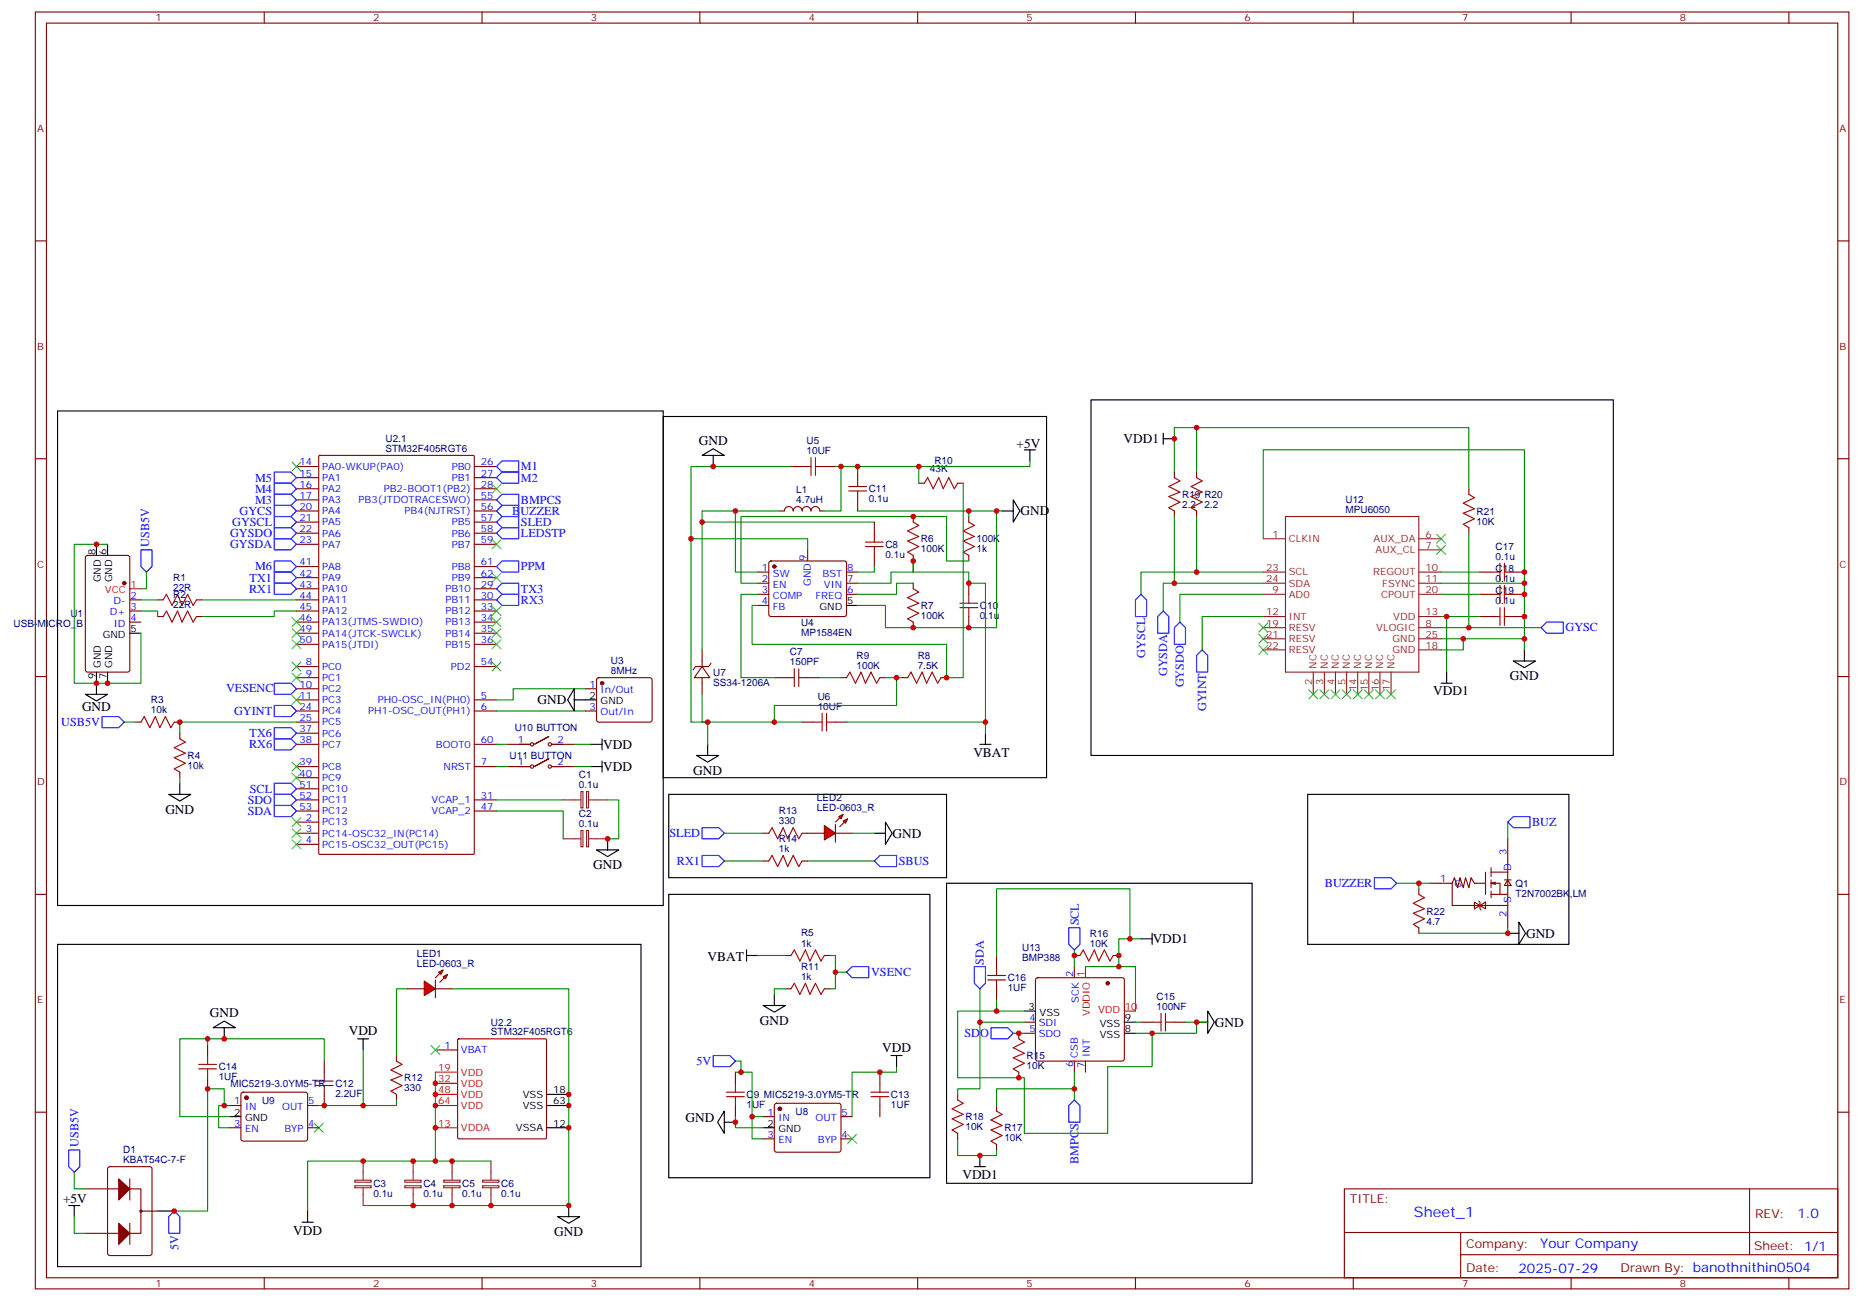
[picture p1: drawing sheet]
<svg xmlns="http://www.w3.org/2000/svg" width="590mm" height="413mm" viewBox="0 0 590 413" stroke-linecap="round" stroke-linejoin="round" font-family="sans-serif">
<g fill="none" stroke="#870000" stroke-width=".35">
<path d="M11.2 3.8h575.8v405.4h-575.8zM14.7 7.3h568.7v398.3h-568.7zM83.9 3.8v3.5M153 3.8v3.5M222.2 3.8v3.5M291.3 3.8v3.5M360.5 3.8v3.5M429.6 3.8v3.5M498.8 3.8v3.5M567.9 3.8v3.5M11.2 76.5h3.5M583.4 76.5h3.6"/>
<path d="M11.2 145.6h3.5M94.1 148.1h7.1M94.1 151.6h7.1M94.1 155.2h7.1M94.1 158.7h7.1M101.2 144.7l.3-.1h48.7l.3 .1 .1 126.2-.2 .3h-48.9l-.3-.2zM150.6 148.1h7M150.6 151.6h7M150.6 155.2h7M150.6 158.7h7M251.1 148.1h3.5M261.7 148.1h3.5"/>
<path d="M272.3 148.1v3.5M272.3 158.7v3.5M291.7 153.4h1.7M304 153.4h1.8M583.4 145.6h3.6M27.3 176.5l.5-.2h12.7l.6 .4 .1 36-.5 .6-12.9 .1-.7-.5v-35.9zM94.1 162.2h7.1M94.1 165.7h7.1M94.1 169.3h7.1M94.1 172.8h7.1M94.1 179.8h7.1M150.6 162.2h7"/>
<path d="M150.6 165.7h7M150.6 169.3h7M150.6 172.8h7M150.6 179.8h7M244.3 178.3l.5-.2h23.2l.5 .2 .2 .5v16.5l-.7 .4h-23.5l-.4-.7v-16.2zM247.6 162.2h1.4a1.41 1.41 0 0 1 1.4-1.4 1.41 1.41 0 0 1 1.4 1.4 1.41 1.41 0 0 1 1.4-1.4 1.41 1.41 0 0 1 1.4 1.4 1.41 1.41 0 0 1 1.4-1.4 1.41 1.41 0 0 1 1.5 1.4 1.41 1.41 0 0 1 1.4-1.4 1.41 1.41 0 0 1 1.4 1.4h1.4M256.4 174.6v3.5M277.6 165.7v3.6M277.6 176.3v3.5M289.9 164v1.7M289.9 176.3v1.8M307.6 164v1.7"/>
<path d="M307.6 176.3v1.8M41.2 190.4h3.5M41.2 194h3.5M41.2 197.5h3.5M50 190.4h1.8M50 195.7h1.8M62.4 190.4h1.7M62.4 195.7h1.7M94.1 190.4h7.1M94.1 194h7.1M94.1 197.5h7.1M94.1 186.9h7.1"/>
<path d="M94.1 183.4h7.1M150.6 190.4h7M150.6 194h7M150.6 197.5h7M150.6 186.9h7M150.6 183.4h7M240.5 181.6h3.6M240.5 185.1h3.6M240.5 188.7h3.6M240.5 192.2h3.6M268.7 181.6h3.6M268.7 185.1h3.6"/>
<path d="M268.7 188.7h3.6M289.9 185.1v1.8M289.9 197.5v1.7M307.6 185.1v3.6M307.6 195.7v3.5M11.2 214.8h3.5M94.1 201h7.1M94.1 204.5h7.1M94.1 211.6h7.1M94.1 215.1h7.1M94.1 218.7h7.1M150.6 201h7"/>
<path d="M150.6 204.5h7M150.6 211.6h7M185.8 218.7h3.6M189.6 215.3l.5-.2h16.2l.5 .2 .2 .5v12.7l-.2 .5-.5 .2h-16.2l-.5-.2-.2-.5v-12.7zM222.9 211.6l2.5 3.5h-5zM222.9 206.3v5.3M222.9 215.1v5.3M225.7 210.5l-.7 1.1h-4.2l-.7 1.1M245.8 215.1h3.5M256.4 215.1h3.5M267 215.1h1.7M279.3 215.1h1.8"/>
<path d="M286.4 215.1h1.7M298.7 215.1h1.8M583.4 214.8h3.6M43 229.2h1.7M55.3 229.2h1.8M57.1 232.8v1.7M94.1 222.2h7.1M94.1 225.7h7.1M94.1 229.2h7.1M94.1 232.8h7.1M94.1 236.3h7.1M150.6 222.2h7"/>
<path d="M150.6 225.7h7M150.6 236.3h7M161.1 236.3h7.1M174.2 233.8l-4.6 2.5 4.6-2.5M175.3 236.3h7M185.8 225.7h3.6M254.6 229.2h3.6M265.2 229.2h3.5M57.1 245.1v1.8M94.1 243.3h7.1M94.1 246.9h7.1M94.1 250.4h7.1"/>
<path d="M94.1 253.9h7.1M94.1 257.5h7.1M150.6 243.3h7M150.6 253.9h7M150.6 257.5h7M161.1 243.3h7.1M174.2 240.9l-4.6 2.4 4.6-2.4M175.3 243.3h7M94.1 261h7.1M94.1 264.5h7.1M94.1 268h7.1M11.2 283.9h3.5"/>
<path d="M583.4 283.9h3.6M249.3 303.3h1.8M249.3 313.9h1.8M261.7 303.3h1.8M261.7 313.9h1.8M65.9 331.5v3.6M102.9 336.8v3.6M125.9 335.1v1.7M138.2 333.3h7.1M145.3 330l.3-.2h27.5l.3 .2 .1 31.2-.2 .3h-27.7l-.3-.2zM11.2 353.1h3.5M65.9 342.1v3.6"/>
<path d="M73 350.9h3.5M73 358h3.5M76.7 346.9l.5-.2h19.7l.5 .2 .2 .5v14.4l-.7 .4h-20l-.4-.7v-14.1zM97.6 350.9h3.6M97.6 358h3.6M102.9 347.4v3.5M125.9 347.4v1.8M233.5 340.4v3.5M233.5 350.9v3.6M242.3 354.5h3.5M246 350.4l.5-.2h19.8l.5 .2 .2 .5-.1 14.4-.6 .5-20.1-.1-.4-.6v-14.2zM267 354.5h3.5"/>
<path d="M279.3 340.4v3.5M279.3 350.9v3.6M583.4 353.1h3.6M27.1 377.4h10.6M34.4 370.6l.5-.3h12.7l.6 .5 .1 27.1-.5 .6-12.9 .1-.7-.5-.1-27zM41.2 377.4h3.5v14.1h-3.5M41.2 374.2v6.7M242.3 361.5h3.5M267 361.5h3.5M426.8 377.4h156.6v28.2h-156.6zM555.4 377.4v20.9M27.1 391.5h10.6"/>
<path d="M41.2 388.3v6.7M44.7 384.5h10.6M426.8 391.2h156.5M463.7 398.3h119.6M463.7 391.2v14.2M83.9 405.6v3.6M153 405.6v3.6M222.2 405.6v3.6M291.3 405.6v3.6M360.5 405.6v3.6M429.6 405.6v3.6M498.8 405.6v3.6"/>
<path d="M567.9 405.6v3.6"/>
<circle cx="168.9" cy="236.3" r=".53"/>
<circle cx="174.6" cy="236.3" r=".53"/>
<circle cx="168.9" cy="243.3" r=".53"/>
<circle cx="174.6" cy="243.3" r=".53"/>
<circle cx="44.7" cy="384.5" r=".35"/>
</g>
<g fill="#870000" stroke="#870000" stroke-width=".35">
<path d="M37.7 388.3l3.5 3.2-3.5 3.5z"/>
<path d="M37.7 374.2l3.5 3.2-3.5 3.5z"/>
<circle cx="39.4" cy="185.1" r=".53"/>
<circle cx="191.1" cy="216.9" r=".53"/>
<circle cx="245.8" cy="179.8" r=".53"/>
<circle cx="247.6" cy="352" r=".53"/>
<circle cx="78.2" cy="348.5" r=".53"/>
</g>
<path d="M41.2 186.9h3.5M138.2 358h7.1M138.2 340.4h7.1M138.2 343.9h7.1M138.2 347.4h7.1M138.2 350.9h7.1" fill="none" stroke="#f00" stroke-width=".35"/>
<g fill="none" stroke="#000" stroke-width=".35">
<path d="M18.3 130.5h192.2v156.9h-192.2zM210.5 132.2h121.7v114.7h-121.7zM222.9 144.6l3.5-2.1 3.5 2.1zM226.4 144.6v3.5M321.7 158.7l2.1 3.5-2.1 3.5zM325.2 142.8h3.5M327 142.8v3.5M30.6 172.8v3.5M34.1 172.8v3.5M318.1 162.2h3.6M268.7 192.2h3.6M30.6 213.4v7"/>
<path d="M34.1 213.4v3.5M41.2 201h3.5M182.3 218.7v7l-2.1-3.5zM27.1 220.4h7l-3.5 2.1zM182.3 222.2h7.1M187.6 236.3h3.5M191.1 234.5v3.6M221.1 239.8h7.1l-3.6 2.1zM224.6 236.3v3.5M311.1 236.3h3.5M312.8 232.8v3.5M53.6 252.2h7l-3.5 2.1z"/>
<path d="M57.1 248.6v3.6M187.6 243.3h3.5M191.1 241.6v3.5M189.4 269.8h7l-3.5 2.1zM192.9 266.3v3.5M18.3 299.8h185.2v102.3h-185.2zM212.3 283.9h82.9v90h-82.9zM237 303.3h3.5M237 301.6v3.5M242.3 319.2h7l-3.5 2.1zM245.8 315.7v3.5M67.7 326.2l3.5-2.1 3.5 2.1z"/>
<path d="M71.2 326.2v3.6M113.5 329.8h3.6M115.3 329.8v3.5M282.9 335.1h3.5M284.6 335.1v3.5M73 354.5h3.5M173.5 358h7.1M173.5 347.4h7.1M173.5 350.9h7.1M229.9 352.7v7.1l-2.1-3.6zM229.9 356.2h3.6M242.3 358h3.5"/>
<path d="M21.8 382.7h3.5M23.6 382.7v3.5M95.9 388h3.5M97.6 384.5v3.5M177 386.2h7.1l-3.5 2.1zM180.6 382.7v3.5"/>
</g>
<g fill="none" stroke="#008700" stroke-width=".35">
<path d="M251.1 148.1h-31.7v81.1h5.2h-1.7v-8.8M265.2 148.1h1.8v14.1h-5.3M291.7 148.1v5.3M305.8 153.4v61.7h-5.3v-10.6h-61.7v-12.3h1.7M327 146.3v1.8h-60M34.1 172.8h-10.5v44.1h21.1v-15.9M219.4 171h37v3.6M222.9 165.7h54.7M233.5 162.2h-10.6v44.1M247.6 162.2h-14.1v19.4h7M272.3 162.2h35.3M277.6 179.8v1.8h-5.3"/>
<path d="M307.6 178.1h-7.1v-14.1h-65.3v21.1h5.3M316.4 162.2v37h-35.3v-7h-8.8M318.1 162.2h-10.5v1.8M44.7 194h5.3v1.7M44.7 190.4h5.3M46.5 181.6v5.3h-1.8M64.1 190.4h30M94.1 194h-7v1.7h-23M240.5 188.7h-5.3v26.4h10.6M272.3 185.1h10.6v-3.5h7v-3.5v3.5h17.7v3.5h5.2v44.1M289.9 185.1h-5.3v3.6h-12.3M185.8 218.7h-22.9v3.5h-5.3"/>
<path d="M259.9 215.1h7.1M281.1 215.1h5.3M284.6 215.1v8.8h-38.8v5.3M39.4 229.2h3.6M94.1 229.2h-37v3.6M157.6 225.7h28.2M157.6 236.3h3.5M182.3 236.3h5.3M254.6 229.2h-30v7.1M268.7 229.2h44.1v3.6M57.1 246.9v1.7M157.6 257.5h21.2v8.8"/>
<path d="M157.6 253.9h21.2M157.6 243.3h3.5M182.3 243.3h5.3M192.9 253.9h3.5v12.4h-3.5M129.4 313.9h-3.5v21.2M143.5 313.9h37.1v68.8h-65.3M240.5 303.3h8.8M249.3 313.9h-3.5v1.8M263.5 303.3h1.7v10.6h-1.7M265.2 308.6h3.5M65.9 329.8v1.7M102.9 336.8v-7h-45.8v24.7h15.9"/>
<path d="M115.3 333.3v17.6h-14.1M233.5 336.8h1.7v3.6M284.6 338.6v1.8h-14.1v14.1M71.2 350.9v-5.2h-5.3v38.8h-15.9M73 350.9h-3.6v7.1h3.6M125.9 349.2v1.7h-10.6M138.2 340.4v28.2M233.5 354.5v3.5h8.8M233.5 340.4h5.3v14.1M242.3 354.5h-3.5v7h3.5M23.6 372.1v5.3h3.5M155.9 368.6h-58.3v15.9"/>
<path d="M23.6 386.2v5.3h3.5"/>
</g>
<g fill="none" stroke="#a10000" stroke-width=".35">
<path d="M254.6 148.1h2.9M257.5 145.3v5.6M258.9 148.1h2.8M258.9 145.3v5.6M269.5 155.9h5.6M269.5 154.4h5.6M272.3 151.6v2.8M272.3 155.9v2.8M293.4 153.4l1.1-1.8 1.8 3.6 1.7-3.6 1.4 3.6 1.8-3.6 1.8 3.6 1-1.8M274.7 173.5h5.7M274.7 172.1h5.7M277.6 169.3v2.8"/>
<path d="M277.6 173.5v2.8M289.9 165.7l1.8 1.1-3.6 1.8 3.6 1.7-3.6 1.4 3.6 1.8-3.6 1.8 1.8 1M307.6 165.7l1.7 1.1-3.5 1.8 3.5 1.7-3.5 1.4 3.5 1.8-3.5 1.8 1.8 1M51.8 190.4l1-1.7 1.8 3.5 1.8-3.5 1.4 3.5 1.7-3.5 1.8 3.5 1.1-1.8M51.8 195.7l1-1.7 1.8 3.5 1.8-3.5 1.4 3.5 1.7-3.5 1.8 3.5 1.1-1.8M289.9 186.9l1.8 1.1-3.6 1.7 3.6 1.8-3.6 1.4 3.6 1.8-3.6 1.7 1.8 1.1M304.7 192.9h5.7M304.7 191.5h5.7M307.6 188.7v2.8M307.6 192.9v2.8M249.3 215.1h2.9M252.2 212.3v5.6"/>
<path d="M253.6 215.1h2.8M253.6 212.3v5.6M268.7 215.1l1.1-1.7 1.8 3.5 1.7-3.5 1.4 3.5 1.8-3.5 1.8 3.5 1-1.8M288.1 215.1l1.1-1.7 1.8 3.5 1.7-3.5 1.4 3.5 1.8-3.5 1.8 3.5 1-1.8M44.7 229.2l1.1-1.7 1.8 3.5 1.7-3.5 1.4 3.5 1.8-3.5 1.8 3.5 1-1.8M57.1 234.5l1.7 1.1-3.5 1.7 3.5 1.8-3.5 1.4 3.5 1.8-3.5 1.8 1.8 1M258.2 229.2h2.8M261 226.4v5.7M262.4 229.2h2.8M262.4 226.4v5.7M251.1 303.3l1.1-1.7 1.7 3.5 1.8-3.5 1.4 3.5 1.8-3.5 1.7 3.5 1.1-1.8M251.1 313.9l1.1-1.8 1.7 3.6 1.8-3.6 1.4 3.6 1.8-3.6 1.7 3.6 1.1-1.8"/>
<path d="M63.1 339.3h5.6M63.1 337.9h5.6M65.9 335.1v2.8M65.9 339.3v2.8M125.9 336.8l1.7 1.1-3.5 1.8 3.5 1.7-3.5 1.4 3.5 1.8-3.5 1.8 1.8 1M100.1 344.6h5.7M100.1 343.2h5.7M102.9 340.4v2.8M102.9 344.6v2.8M230.6 348.1h5.7M230.6 346.7h5.7M233.5 343.9v2.8"/>
<path d="M233.5 348.1v2.8M276.5 348.1h5.7M276.5 346.7h5.7M279.3 343.9v2.8M279.3 348.1v2.8"/>
</g>
<path d="M44.7 174.6h3.6v5.2l-1.8 1.8-1.8-1.8zM87.1 216.9h5.3l1.7 1.8-1.7 1.7h-5.3zM32.4 227.5h5.3l1.7 1.7-1.7 1.8h-5.3zM87.1 223.9h5.3l1.7 1.8-1.7 1.8h-5.3zM87.1 231h5.3l1.7 1.8-1.7 1.7h-5.3zM87.1 234.5h5.3l1.7 1.8-1.7 1.8h-5.3zM268.7 308.6l1.8-1.8h5.3v3.6h-5.3zM226.4 335.1h5.3l1.8 1.7-1.8 1.8h-5.3zM21.8 365.1h3.5v5.2l-1.7 1.8-1.8-1.8zM55.3 384.5l1.8 1.7v5.3h-3.5v-5.3z" fill="none" stroke="#00f" stroke-width=".35"/>
<g fill="none" stroke="#8c2424" stroke-width=".35">
<path d="M178.8 253.9h5.6M184.4 251.3h.7v5.2h-.7zM186.2 251.3h.6v5.2h-.6zM186.9 253.9h6M178.8 266.3h5.6M184.4 263.6h.7v5.2h-.7zM186.2 263.6h.6v5.2h-.6zM186.9 266.3h6M112.6 374.7h5.2v.6h-5.2zM112.6 376.4h5.2v.6h-5.2zM115.3 368.6v6M115.3 377v5.7"/>
<path d="M128.5 374.7h5.2v.6h-5.2zM128.5 376.4h5.2v.6h-5.2zM131.2 368.6v6M131.2 377v5.7M140.9 374.7h5.1v.6h-5.1zM140.9 376.4h5.1v.6h-5.1zM143.5 368.6v6M143.5 377v5.7M153.2 374.7h5.2v.6h-5.2zM153.2 376.4h5.2v.6h-5.2zM155.9 368.6v6M155.9 377v5.7"/>
</g>
<path d="M136.8 331.9l2.8 2.8M139.6 331.9l-2.8 2.8M99.8 356.6l2.8 2.8M102.6 356.6l-2.8 2.8M269.1 360.1l2.8 2.8M271.9 360.1l-2.8 2.8" fill="none" stroke="#3c3" stroke-width=".35"/>
<g fill="#f00" stroke="#870000" stroke-width=".35">
<path d="M134.7 311.4l3.5 2.5-3.5 2.1z"/>
<path d="M138.2 311.1v5.6z"/>
</g>
<g fill="#870000" stroke="#870000" stroke-width=".35">
<path d="M138.2 310.4l1.4-1.4z"/>
<path d="M139.6 311.8l1.4-1.4z"/>
</g>
<g fill="#f00" stroke="#870000" stroke-width=".35">
<path d="M139.3 308.6l1.4-.7-.7 1.4z"/>
<path d="M140.7 310l1.4-.7-.7 1.4z"/>
</g>
<path d="M129.4 313.9h5.3M138.2 313.9h5.3" fill="none" stroke="#870000" stroke-width=".35"/>
<g fill="#f00" stroke="#870000" stroke-width=".35">
<path d="M261.7 262l3.5 2.5-3.5 2.1z"/>
<path d="M265.2 261.7v5.6z"/>
</g>
<g fill="#870000" stroke="#870000" stroke-width=".35">
<path d="M265.2 261l1.4-1.4z"/>
<path d="M266.6 262.4l1.4-1.4z"/>
</g>
<g fill="#f00" stroke="#870000" stroke-width=".35">
<path d="M266.3 259.2l1.4-.7-.7 1.4z"/>
<path d="M267.7 260.6l1.4-.7-.7 1.4z"/>
</g>
<g fill="none" stroke="#870000" stroke-width=".35">
<path d="M372.8 149.9v1.7M379.9 149.9v1.7M466.3 155.2v1.7M372.8 162.2v1.8M379.9 162.2v1.8M466.3 167.5v1.8M469.8 181.6h3.6M469.8 188.7h3.6M469.8 195.7h3.6M480.4 181.6h3.5M480.4 188.7h3.5M480.4 195.7h3.5"/>
<path d="M242.3 264.5h1.8M242.3 273.3h1.8M254.6 264.5h7.1M254.6 273.3h1.8M265.2 264.5h5.3M471.6 276.9v7M473.4 275.4v2.9M473.4 279.3v2.5M473.4 276.9h5.2M477.6 279.3h2.1M478.6 279.3l1.1 1.8h-2.1zM478.6 266.3v28.2"/>
<path d="M450.4 282.2v1.7M450.4 294.5v1.8M454 280.4h7M461 280.4l.7-1.8 1.1 3.2 .7-3.2 1 3.2 .7-3.2 1.1 3.2 .7-3.2 1.1 1.8h3.5M461 280.4v7h17.6M468.1 286.4l1.7 1-1.7 1.1zM469.5 286l.3 .4v2.1l.4 .4M469.8 287.4l1.8-1v2.1zM473.4 282.9v2.1M473.4 283.9h5.2M474.8 280.7l-1.4-.3h2.8v3.5M474.8 280l-1.4 .4"/>
<path d="M316.4 303.3v3.5M316.4 313.9v3.5M329 310.6l.4-.2h26.8l.5 .2 .2 .5v25l-.2 .5-.5 .2h-26.8l-.5-.2-.2-.5v-25zM341.1 306.8v3.6M341.1 303.3h1.7M353.4 303.3h1.8M323.4 328v1.8M325.2 324.5h3.5M325.2 328h3.5M341.1 336.8v3.6M344.6 336.8v3.6M362.2 324.5h3.6"/>
<path d="M372.8 324.5h3.5M304 347.4v1.8M304 359.8v1.7M316.4 350.9v1.8M323.4 340.4v1.7M316.4 363.3v1.8"/>
</g>
<g fill="none" stroke="#a10000" stroke-width=".35">
<path d="M372.8 151.6l1.8 1.1-3.5 1.7 3.5 1.8-3.5 1.4 3.5 1.8-3.5 1.7 1.7 1.1M379.9 151.6l1.7 1.1-3.5 1.7 3.5 1.8-3.5 1.4 3.5 1.8-3.5 1.7 1.8 1.1M466.3 156.9l1.8 1.1-3.6 1.7 3.6 1.8-3.6 1.4 3.6 1.8-3.6 1.7 1.8 1.1M476.2 178.8v5.6M477.6 178.8v5.6M473.4 181.6h2.8M473.4 188.7h2.8M473.4 195.7h2.8M476.2 185.8v5.7M476.2 192.9v5.6M477.6 181.6h2.8M477.6 185.8v5.7"/>
<path d="M477.6 192.9v5.6M477.6 188.7h2.8M477.6 195.7h2.8M244.1 264.5l1-1.8 1.8 3.6 1.7-3.6 1.4 3.6 1.8-3.6 1.8 3.6 1-1.8M244.1 273.3l1-1.7 1.8 3.5 1.7-3.5 1.4 3.5 1.8-3.5 1.8 3.5 1-1.8M450.4 283.9l1.8 1.1-3.5 1.7 3.5 1.8-3.5 1.4 3.5 1.8-3.5 1.7 1.7 1.1M313.5 311.1h5.7M313.5 309.7h5.7M316.4 306.8v2.9M316.4 311.1v2.8M342.8 303.3l1.1-1.7 1.8 3.5 1.7-3.5 1.4 3.5 1.8-3.5 1.8 3.5 1-1.8M323.4 329.8l1.8 1-3.5 1.8 3.5 1.8-3.5 1.4 3.5 1.7-3.5 1.8 1.7 1.1"/>
<path d="M365.8 324.5h2.8M368.6 321.7v5.6M370 324.5h2.8M370 321.7v5.6M304 349.2l1.8 1-3.5 1.8 3.5 1.8-3.5 1.4 3.5 1.7-3.5 1.8 1.7 1.1M316.4 352.7l1.7 1.1-3.5 1.7 3.5 1.8-3.5 1.4 3.5 1.8-3.5 1.7 1.8 1.1"/>
</g>
<g fill="none" stroke="#000" stroke-width=".35">
<path d="M346.4 126.9h165.8v112.9h-165.8zM369.3 139.3h3.5M369.3 137.5v3.5M457.5 216.9h3.5M459.2 213.4v3.5M480.4 209.8h7.1l-3.6 2.1zM483.9 206.3v3.5M212.3 252.2h88.2v26.4h-88.2zM415.1 252.2h83v47.6h-83zM277.6 264.5h3.5M281.1 261l2.1 3.5-2.1 3.5zM300.5 280.4h97v95.2h-97z"/>
<path d="M362.2 298h3.6M365.8 296.3v3.5M478.6 296.3h3.6M482.2 292.7l2.1 3.6-2.1 3.5zM325.2 321h3.5M356.9 328h3.6M356.9 324.5h3.6M379.9 324.5h3.5M383.4 321l2.1 3.5-2.1 3.5zM309.3 370.3h3.5M311.1 366.8v3.5"/>
</g>
<g fill="none" stroke="#00f" stroke-width=".35">
<path d="M87.1 149.9h5.3l1.7 1.7-1.7 1.8h-5.3zM87.1 153.4h5.3l1.7 1.8-1.7 1.7h-5.3zM87.1 156.9h5.3l1.7 1.8-1.7 1.7h-5.3zM157.6 148.1l1.8-1.8h5.3v3.6h-5.3zM157.6 151.6l1.8-1.7h5.3v3.5h-5.3zM157.6 158.7l1.8-1.8h5.3v3.5h-5.3zM87.1 160.4h5.3l1.7 1.8-1.7 1.8h-5.3zM87.1 164h5.3l1.7 1.7-1.7 1.8h-5.3zM87.1 167.5h5.3l1.7 1.8-1.7 1.7h-5.3zM87.1 171h5.3l1.7 1.8-1.7 1.8h-5.3zM87.1 178.1h5.3l1.7 1.7-1.7 1.8h-5.3zM157.6 162.2l1.8-1.8h5.3v3.6h-5.3z"/>
<path d="M157.6 165.7l1.8-1.7h5.3v3.5h-5.3zM157.6 169.3l1.8-1.8h5.3v3.5h-5.3zM157.6 179.8l1.8-1.7h5.3v3.5h-5.3zM87.1 181.6h5.3l1.7 1.8-1.7 1.7h-5.3zM87.1 185.1h5.3l1.7 1.8-1.7 1.8h-5.3zM157.6 186.9l1.8-1.8h5.3v3.6h-5.3zM157.6 190.4l1.8-1.7h5.3v3.5h-5.3zM360.5 190.4l1.7-1.7 1.8 1.7v5.3h-3.5zM369.3 194l1.8 1.7v5.3h-3.6v-5.3zM374.6 197.5l1.7 1.7v5.3h-3.5v-5.3zM489.2 199.2l1.8-1.7h5.3v3.5h-5.3zM381.6 206.3l1.8 1.8v5.3h-3.5v-5.3z"/>
<path d="M87.1 248.6h5.3l1.7 1.8-1.7 1.8h-5.3zM87.1 252.2h5.3l1.7 1.7-1.7 1.8h-5.3zM87.1 255.7h5.3l1.7 1.8-1.7 1.7h-5.3zM222.9 262.7h5.3l1.7 1.8-1.7 1.8h-5.3zM222.9 271.6h5.3l1.7 1.7-1.7 1.8h-5.3zM277.6 273.3l1.7-1.7h5.3v3.5h-5.3zM436.3 278.6h5.3l1.8 1.8-1.8 1.8h-5.3zM478.6 261l1.8-1.8h5.3v3.5h-5.3zM339.3 294.5h3.5v5.3l-1.7 1.8-1.8-1.8zM309.3 306.8h3.5v5.3l-1.7 1.8-1.8-1.8zM314.6 326.2h5.3l1.8 1.8-1.8 1.8h-5.3zM341.1 349.2l1.7 1.7v5.3h-3.5v-5.3z"/>
</g>
<g fill="none" stroke="#008700" stroke-width=".35">
<path d="M379.9 135.7v14.2M372.8 149.9v-14.2h93.5v19.5M372.8 164v21.1M379.9 164v17.6M401 171v-28.2h82.9v63.5M466.3 169.3v29.9M401 181.6h-38.8v7.1M401 185.1h-31.7v8.9M401 188.7h-26.4v8.8M401 195.7h-19.4v10.6M457.5 181.6h12.3M457.5 188.7h12.3"/>
<path d="M457.5 185.1h26.4M457.5 195.7h12.3M457.5 199.2h31.7M459.2 195.7v17.7M457.5 202.8h26.4M464.5 202.8v3.5h-7M229.9 264.5h12.4M229.9 273.3h12.4M256.4 273.3h21.2M270.5 264.5h7.1M478.6 261v5.3M358.7 298v-15.8h-42.3v21.1"/>
<path d="M362.2 298h-7v8.8M443.4 280.4h10.6M450.4 280.4v1.8M478.6 294.5v1.8h-28.2M311.1 313.9v10.6h14.1M316.4 317.4v3.6M341.1 301.6v5.2M344.6 306.8h15.9v14.2M311.1 324.5v21.2h-7.1v1.7M321.7 328h3.5M325.2 321h-21.2v21.1h21.2v17.7h26.4v-21.2h14.2v-10.6M360.5 324.5h1.7"/>
<path d="M376.3 324.5h7.1M379.9 324.5v3.5h-19.4M341.1 345.7h-24.7v5.2M341.1 340.4v8.8M304 361.5v5.3h12.4v-1.7"/>
</g>
<circle cx="351.6" cy="312.1" r=".53" fill="#870000" stroke="#870000" stroke-width=".35"/>
<path d="M344.6 306.8v3.6M356.9 321h3.6" fill="none" stroke="#f00" stroke-width=".35"/>
<g fill="none" stroke="#8c2424" stroke-width=".35">
<path d="M401 171h7.1M408.1 164h42.3v49.4h-42.3zM450.4 171h7.1M450.4 174.6h7.1M401 199.2h7.1M401 188.7h7.1M401 181.6h7.1M401 185.1h7.1M401 195.7h7.1M450.4 199.2h7.1M450.4 188.7h7.1M450.4 181.6h7.1"/>
<path d="M450.4 185.1h7.1M450.4 195.7h7.1M401 206.3h7.1M401 202.8h7.1M416.9 213.4v7M420.4 213.4v7M424 213.4v7M427.5 213.4v7M431 213.4v7M434.6 213.4v7M438.1 213.4v7M441.6 213.4v7"/>
<path d="M450.4 206.3h7.1M450.4 202.8h7.1"/>
</g>
<g fill="none" stroke="#3c3" stroke-width=".35">
<path d="M92.7 146.7l2.8 2.8M95.5 146.7l-2.8 2.8M156.2 153.7l2.8 2.9M159 153.7l-2.8 2.9M156.2 171.4l2.8 2.8M159 171.4l-2.8 2.8M456.1 169.6l2.8 2.8M456.1 173.1l2.8 2.9M458.9 169.6l-2.8 2.8M458.9 173.1l-2.8 2.9M92.7 196.1l2.8 2.8M92.7 199.6l2.8 2.8"/>
<path d="M95.5 196.1l-2.8 2.8M95.5 199.6l-2.8 2.8M156.2 192.5l2.8 2.9M156.2 196.1l2.8 2.8M156.2 199.6l2.8 2.8M156.2 182l2.8 2.8M159 182l-2.8 2.8M159 196.1l-2.8 2.8M159 199.6l-2.8 2.8M159 192.5l-2.8 2.9M399.6 197.8l2.8 2.9M402.4 197.8l-2.8 2.9"/>
<path d="M92.7 203.1l2.8 2.9M92.7 210.2l2.8 2.8M92.7 213.7l2.8 2.8M95.5 203.1l-2.8 2.9M95.5 210.2l-2.8 2.8M95.5 213.7l-2.8 2.8M156.2 210.2l2.8 2.8M156.2 203.1l2.8 2.9M159 210.2l-2.8 2.8M159 203.1l-2.8 2.9M399.6 201.4l2.8 2.8M399.6 204.9l2.8 2.8"/>
<path d="M402.4 201.4l-2.8 2.8M402.4 204.9l-2.8 2.8M415.5 219l2.8 2.8M418.3 219l-2.8 2.8M419 219l2.9 2.8M421.9 219l-2.9 2.8M422.6 219l2.8 2.8M425.4 219l-2.8 2.8M426.1 219l2.8 2.8M428.9 219l-2.8 2.8M429.6 219l2.8 2.8M432.4 219l-2.8 2.8"/>
<path d="M433.1 219l2.9 2.8M436 219l-2.9 2.8M436.7 219l2.8 2.8M439.5 219l-2.8 2.8M440.2 219l2.8 2.8M443 219l-2.8 2.8M92.7 220.8l2.8 2.8M95.5 220.8l-2.8 2.8M92.7 241.9l2.8 2.9M92.7 245.5l2.8 2.8M92.7 259.6l2.8 2.8M95.5 241.9l-2.8 2.9"/>
<path d="M95.5 245.5l-2.8 2.8M95.5 259.6l-2.8 2.8M92.7 263.1l2.8 2.8M92.7 266.6l2.8 2.9M95.5 263.1l-2.8 2.8M95.5 266.6l-2.8 2.9"/>
</g>
<g fill="#c00">
<circle cx="34.1" cy="216.9" r=".88"/>
<circle cx="30.6" cy="172.8" r=".88"/>
<circle cx="30.6" cy="216.9" r=".88"/>
<circle cx="192.9" cy="266.3" r=".88"/>
<circle cx="57.1" cy="229.2" r=".88"/>
<circle cx="143.5" cy="368.6" r=".88"/>
<circle cx="138.2" cy="368.6" r=".88"/>
<circle cx="180.6" cy="382.7" r=".88"/>
<circle cx="131.2" cy="368.6" r=".88"/>
<circle cx="115.3" cy="368.6" r=".88"/>
<circle cx="131.2" cy="382.7" r=".88"/>
<circle cx="155.9" cy="382.7" r=".88"/>
<circle cx="143.5" cy="382.7" r=".88"/>
<circle cx="289.9" cy="164" r=".88"/>
<circle cx="289.9" cy="199.2" r=".88"/>
<circle cx="312.8" cy="229.2" r=".88"/>
<circle cx="289.9" cy="178.1" r=".88"/>
<circle cx="307.6" cy="185.1" r=".88"/>
<circle cx="267" cy="148.1" r=".88"/>
<circle cx="272.3" cy="148.1" r=".88"/>
<circle cx="224.6" cy="229.2" r=".88"/>
<circle cx="233.5" cy="162.2" r=".88"/>
<circle cx="226.4" cy="148.1" r=".88"/>
<circle cx="219.4" cy="171" r=".88"/>
<circle cx="307.6" cy="162.2" r=".88"/>
<circle cx="222.9" cy="165.7" r=".88"/>
<circle cx="291.7" cy="148.1" r=".88"/>
<circle cx="300.5" cy="215.1" r=".88"/>
<circle cx="284.6" cy="215.1" r=".88"/>
<circle cx="245.8" cy="229.2" r=".88"/>
<circle cx="316.4" cy="162.2" r=".88"/>
<circle cx="307.6" cy="199.2" r=".88"/>
<circle cx="138.2" cy="350.9" r=".88"/>
<circle cx="138.2" cy="347.4" r=".88"/>
<circle cx="138.2" cy="343.9" r=".88"/>
<circle cx="138.2" cy="358" r=".88"/>
<circle cx="180.6" cy="350.9" r=".88"/>
<circle cx="180.6" cy="358" r=".88"/>
<circle cx="265.2" cy="308.6" r=".88"/>
<circle cx="238.8" cy="354.5" r=".88"/>
<circle cx="235.2" cy="340.4" r=".88"/>
<circle cx="233.5" cy="356.2" r=".88"/>
<circle cx="279.3" cy="340.4" r=".88"/>
<circle cx="71.2" cy="350.9" r=".88"/>
<circle cx="65.9" cy="345.7" r=".88"/>
<circle cx="55.3" cy="384.5" r=".88"/>
<circle cx="65.9" cy="329.8" r=".88"/>
<circle cx="102.9" cy="350.9" r=".88"/>
<circle cx="71.2" cy="329.8" r=".88"/>
<circle cx="115.3" cy="350.9" r=".88"/>
<circle cx="180.6" cy="347.4" r=".88"/>
<circle cx="379.9" cy="324.5" r=".88"/>
<circle cx="365.8" cy="328" r=".88"/>
<circle cx="355.2" cy="306.8" r=".88"/>
<circle cx="316.4" cy="321" r=".88"/>
<circle cx="358.7" cy="298" r=".88"/>
<circle cx="323.4" cy="328" r=".88"/>
<circle cx="323.4" cy="342.1" r=".88"/>
<circle cx="355.2" cy="303.3" r=".88"/>
<circle cx="341.1" cy="303.3" r=".88"/>
<circle cx="311.1" cy="324.5" r=".88"/>
<circle cx="341.1" cy="345.7" r=".88"/>
<circle cx="311.1" cy="366.8" r=".88"/>
<circle cx="483.9" cy="181.6" r=".88"/>
<circle cx="483.9" cy="188.7" r=".88"/>
<circle cx="483.9" cy="195.7" r=".88"/>
<circle cx="483.9" cy="185.1" r=".88"/>
<circle cx="483.9" cy="202.8" r=".88"/>
<circle cx="464.5" cy="202.8" r=".88"/>
<circle cx="459.2" cy="195.7" r=".88"/>
<circle cx="466.3" cy="199.2" r=".88"/>
<circle cx="372.8" cy="185.1" r=".88"/>
<circle cx="379.9" cy="181.6" r=".88"/>
<circle cx="379.9" cy="135.7" r=".88"/>
<circle cx="372.8" cy="139.3" r=".88"/>
<circle cx="450.4" cy="280.4" r=".88"/>
<circle cx="478.6" cy="296.3" r=".88"/>
</g>
<text font-size="4.6" fill="#00f" x="448.9" y="386.4">Sheet_1</text>
<g font-size="4.2">
<text x="221.8" y="141.4">GND</text>
<text x="322.7" y="142.1">+5V</text>
<text x="356.7" y="140.7">VDD1</text>
<text x="324" y="163.6">GND</text>
<text x="479.4" y="215.8">GND</text>
<text x="455" y="220.8">VDD1</text>
<text x="26" y="225.7">GND</text>
<text x="170.7" y="223.6">GND</text>
<text x="191.5" y="237.7">VDD</text>
<text x="191.5" y="244.8">VDD</text>
<text x="220.1" y="245.9">GND</text>
<text x="309" y="240.2">VBAT</text>
<text x="52.5" y="258.2">GND</text>
<text x="283.4" y="265.9">GND</text>
<text x="188.3" y="275.9">GND</text>
<text x="365.9" y="299.5">VDD1</text>
<text x="484.5" y="297.7">GND</text>
<text x="224.6" y="305.1">VBAT</text>
<text x="66.6" y="322.9">GND</text>
<text x="110.7" y="328.7">VDD</text>
<text x="241.2" y="325.3">GND</text>
<text x="385.7" y="325.9">GND</text>
<text x="280" y="334">VDD</text>
<text x="217.6" y="356.2">GND</text>
<text x="305.5" y="374.2">VDD1</text>
<text x="20" y="382">+5V</text>
<text x="93.1" y="392">VDD</text>
<text x="176" y="392.3">GND</text>
</g>
<g font-size="4.2" fill="#00f">
<text x="570.6" y="386.7">1.0</text>
<text x="489" y="396.2">Your Company</text>
<text x="482" y="404">2025-07-29</text>
</g>
<g font-size="3.9" fill="#00f">
<text x="165.4" y="149.3">M1</text>
<text x="81" y="152.9">M5</text>
<text x="165.4" y="152.9">M2</text>
<text x="81" y="156.4">M4</text>
<text x="81" y="159.9">M3</text>
<text x="165.4" y="159.9">BMPCS</text>
<text x="73.7" y="167">GYSCL</text>
<text x="76.1" y="163.5">GYCS</text>
<text x="162.6" y="163.6">BUZZER</text>
<text x="165.4" y="167">SLED</text>
<text x="47.3" y="173.7" transform="rotate(-90 47.3 173.7)">USB5V</text>
<text x="73" y="170.5">GYSDO</text>
<text x="165.4" y="170.5">LEDSTP</text>
<text x="73" y="174">GYSDA</text>
<text x="79.3" y="184.6">TX1</text>
<text x="81" y="181.1">M6</text>
<text x="165.4" y="181.1">PPM</text>
<text x="79.1" y="188.2">RX1</text>
<text x="165.4" y="188.2">TX3</text>
<text x="165.4" y="191.7">RX3</text>
<text x="497" y="200.4">GYSC</text>
<text x="363.5" y="208.8" transform="rotate(-90 363.5 208.8)">GYSCL</text>
<text x="370.6" y="214.7" transform="rotate(-90 370.6 214.7)">GYSDA</text>
<text x="71.8" y="219.8">VESENC</text>
<text x="375.8" y="218.2" transform="rotate(-90 375.8 218.2)">GYSDO</text>
<text x="74.3" y="227">GYINT</text>
<text x="382.9" y="225.8" transform="rotate(-90 382.9 225.8)">GYINT</text>
<text x="19.5" y="230.4">USB5V</text>
<text x="79.1" y="237.5">RX6</text>
<text x="79.3" y="234">TX6</text>
<text x="79.3" y="251.7">SCL</text>
<text x="78.6" y="255.2">SDO</text>
<text x="78.6" y="258.7">SDA</text>
<text x="486.4" y="262.2">BUZ</text>
<text x="212.5" y="265.7">SLED</text>
<text x="214.9" y="274.6">RX1</text>
<text x="285.3" y="274.6">SBUS</text>
<text x="420.6" y="281.6">BUZZER</text>
<text x="342.5" y="293.8" transform="rotate(-90 342.5 293.8)">SCL</text>
<text x="276.5" y="309.9">VSENC</text>
<text x="312.3" y="306.2" transform="rotate(-90 312.3 306.2)">SDA</text>
<text x="306.2" y="329.3">SDO</text>
<text x="221.1" y="338.1">5V</text>
<text x="24.9" y="364.1" transform="rotate(-90 24.9 364.1)">USB5V</text>
<text x="342.3" y="369.5" transform="rotate(-90 342.3 369.5)">BMPCS</text>
<text x="56.6" y="396.8" transform="rotate(-90 56.6 396.8)">5V</text>
</g>
<g font-size="3.9" fill="#800">
<text x="428.6" y="382">TITLE:</text>
<text x="557.2" y="386.7">REV:</text>
<text x="465.5" y="396.2">Company:</text>
<text x="556.8" y="396.8">Sheet: 1/1</text>
<text x="465.5" y="403.9">Date:</text>
<text x="514.5" y="403.9">Drawn By: banothnithin0504</text>
</g>
<g font-size="3.2" fill="#800">
<text x="49.3" y="6.8">1</text>
<text x="118.5" y="6.8">2</text>
<text x="187.6" y="6.8">3</text>
<text x="256.8" y="6.8">4</text>
<text x="325.9" y="6.8">5</text>
<text x="395" y="6.8">6</text>
<text x="464.2" y="6.8">7</text>
<text x="533.3" y="6.8">8</text>
<text x="11.7" y="41.9">A</text>
<text x="584" y="41.9">A</text>
<text x="11.7" y="111.1">B</text>
<text x="584" y="111.1">B</text>
<text x="11.7" y="180.2">C</text>
<text x="584" y="180.2">C</text>
<text x="11.7" y="249.3">D</text>
<text x="584" y="249.3">D</text>
<text x="11.7" y="318.5">E</text>
<text x="584" y="318.5">E</text>
<text x="49.3" y="408.6">1</text>
<text x="118.5" y="408.6">2</text>
<text x="187.6" y="408.6">3</text>
<text x="256.8" y="408.6">4</text>
<text x="325.9" y="408.6">5</text>
<text x="395" y="408.6">6</text>
<text x="464.2" y="408.6">7</text>
<text x="533.3" y="408.6">8</text>
</g>
<g font-size="3.2" fill="#000080">
<text x="122.4" y="143.5">STM32F405RGT6</text>
<text x="122.4" y="140.4">U2.1</text>
<text x="256.1" y="141">U5</text>
<text x="256.1" y="144.2">10UF</text>
<text x="295.2" y="149.9">43K</text>
<text x="296.6" y="147.4">R10</text>
<text x="252.8" y="159.7">4.7uH</text>
<text x="252.8" y="156.6">L1</text>
<text x="275.8" y="159.5">0.1u</text>
<text x="275.8" y="156.3">C11</text>
<text x="375.3" y="161.2">2.2</text>
<text x="375.3" y="158.1">R19 R20</text>
<text x="382.3" y="161.2">2.2</text>
<text x="427.2" y="159.7">U12</text>
<text x="427.2" y="162.9">MPU6050</text>
<text x="468.8" y="166.5">10K</text>
<text x="468.8" y="163.4">R21</text>
<text x="281.1" y="173.9">C8</text>
<text x="292.4" y="172.2">R6</text>
<text x="310" y="172.2">100K</text>
<text x="281.1" y="177.1">0.1u</text>
<text x="292.4" y="175.3">100K</text>
<text x="310" y="175.3">1k</text>
<text x="474.8" y="177.7">0.1u</text>
<text x="474.8" y="174.6">C17</text>
<text x="55" y="184.4">R1</text>
<text x="474.8" y="184.8">0.1u</text>
<text x="474.8" y="181.6">C18</text>
<text x="55" y="187.6">22R</text>
<text x="55" y="189.7">R2</text>
<text x="474.8" y="191.8">0.1u</text>
<text x="474.8" y="188.7">C19</text>
<text x="22.3" y="196">U1</text>
<text x="55" y="192.9">22R</text>
<text x="292.4" y="196.5">100K</text>
<text x="292.4" y="193.3">R7</text>
<text x="311.1" y="196.5">0.1u</text>
<text x="311.1" y="193.3">C10</text>
<text x="4.3" y="199.1">USB-MICRO_B</text>
<text x="254.3" y="202">MP1584EN</text>
<text x="254.3" y="198.7">U4</text>
<text x="250.8" y="208.1">C7</text>
<text x="271.9" y="209.1">R9</text>
<text x="291.3" y="209.1">R8</text>
<text x="194" y="214.1">8MHz</text>
<text x="194" y="210.9">U3</text>
<text x="226.4" y="214.5">U7</text>
<text x="250.8" y="211.2">150PF</text>
<text x="271.9" y="212.3">100K</text>
<text x="291.3" y="212.3">7.5K</text>
<text x="226.4" y="217.7">SS34-1206A</text>
<text x="47.9" y="226.4">10k</text>
<text x="47.9" y="223.3">R3</text>
<text x="259.6" y="225.4">10UF</text>
<text x="259.6" y="222.1">U6</text>
<text x="163.4" y="232.1">U10 BUTTON</text>
<text x="59.5" y="244.1">10k</text>
<text x="59.5" y="241">R4</text>
<text x="161.8" y="241">U11 BUTTON</text>
<text x="183.7" y="250.2">0.1u</text>
<text x="183.7" y="247.1">C1</text>
<text x="259.3" y="257.5">LED-0603_R</text>
<text x="259.3" y="254.2">LED2</text>
<text x="183.7" y="262.6">0.1u</text>
<text x="183.7" y="259.4">C2</text>
<text x="247.2" y="261.7">330</text>
<text x="247.2" y="258.5">R13</text>
<text x="247.2" y="267.3">R14</text>
<text x="247.2" y="270.5">1k</text>
<text x="481.1" y="281.4">Q1</text>
<text x="481.1" y="284.6">T2N7002BK,LM</text>
<text x="452.9" y="293.5">4.7</text>
<text x="452.9" y="290.3">R22</text>
<text x="254.3" y="297.3">R5</text>
<text x="346" y="297.3">R16</text>
<text x="132.3" y="303.7">LED1</text>
<text x="254.3" y="300.5">1k</text>
<text x="324.5" y="305.1">BMP388</text>
<text x="324.5" y="302">U13</text>
<text x="346" y="300.5">10K</text>
<text x="132.3" y="306.8">LED-0603_R</text>
<text x="254.3" y="311.1">1k</text>
<text x="254.3" y="307.9">R11</text>
<text x="319.9" y="311.5">C16</text>
<text x="319.9" y="314.7">1UF</text>
<text x="367.2" y="317.4">C15</text>
<text x="367.2" y="320.6">100NF</text>
<text x="155.9" y="328.7">STM32F405RGT6</text>
<text x="155.9" y="325.6">U2.2</text>
<text x="69.4" y="339.8">C14</text>
<text x="325.9" y="339.4">10K</text>
<text x="325.9" y="336.2">R15</text>
<text x="69.4" y="342.9">1UF</text>
<text x="73.2" y="345.1">MIC5219-3.0YM5-TR</text>
<text x="106.5" y="345.1">C12</text>
<text x="128.3" y="346.5">330</text>
<text x="128.3" y="343.3">R12</text>
<text x="83.2" y="350.4">U9</text>
<text x="106.5" y="348.2">2.2UF</text>
<text x="237" y="351.7">1UF</text>
<text x="237" y="348.6">C9 MIC5219-3.0YM5-TR</text>
<text x="252.5" y="353.9">U8</text>
<text x="282.9" y="351.7">1UF</text>
<text x="282.9" y="348.6">C13</text>
<text x="306.5" y="358.8">10K</text>
<text x="306.5" y="355.6">R18</text>
<text x="318.8" y="359.1">R17</text>
<text x="318.8" y="362.3">10K</text>
<text x="39.1" y="369.3">KBAT54C-7-F</text>
<text x="39.1" y="366.1">D1</text>
<text x="118.5" y="376.7">C3</text>
<text x="134.4" y="376.7">C4</text>
<text x="146.8" y="376.7">C5</text>
<text x="159.1" y="376.8">C6</text>
<text x="118.5" y="379.9">0.1u</text>
<text x="134.4" y="379.9">0.1u</text>
<text x="146.8" y="379.9">0.1u</text>
<text x="159.1" y="379.9">0.1u</text>
</g>
<g font-size="3.2" fill="#00f">
<text x="95" y="147.7">14</text>
<text x="102.2" y="149.2">PA0-WKUP(PA0)</text>
<text x="143.4" y="149.2">PB0</text>
<text x="152.7" y="147.7">26</text>
<text x="95" y="151.3">15</text>
<text x="95" y="154.8">16</text>
<text x="102.2" y="152.7">PA1</text>
<text x="143.4" y="152.7">PB1</text>
<text x="152.7" y="151.3">27</text>
<text x="152.7" y="154.8">28</text>
<text x="95" y="158.3">17</text>
<text x="95" y="161.9">20</text>
<text x="102.2" y="156.2">PA2</text>
<text x="102.2" y="159.7">PA3</text>
<text x="113.8" y="159.7">PB3(JTDOTRACESWO)</text>
<text x="121.8" y="156.2">PB2-BOOT1(PB2)</text>
<text x="152.7" y="158.3">55</text>
<text x="152.7" y="161.9">56</text>
<text x="95" y="165.4">21</text>
<text x="102.2" y="163.3">PA4</text>
<text x="102.2" y="166.8">PA5</text>
<text x="128.4" y="163.3">PB4(NJTRST)</text>
<text x="143.4" y="166.8">PB5</text>
<text x="152.7" y="165.4">57</text>
<text x="95" y="168.9">22</text>
<text x="95" y="172.4">23</text>
<text x="102.2" y="170.3">PA6</text>
<text x="102.2" y="173.8">PA7</text>
<text x="143.4" y="170.3">PB6</text>
<text x="143.4" y="173.8">PB7</text>
<text x="152.7" y="168.9">58</text>
<text x="152.7" y="172.4">59</text>
<text x="95" y="179.5">41</text>
<text x="152.7" y="179.5">61</text>
<text x="256" y="178.1" transform="rotate(-90 256 178.1)">9</text>
<text x="95" y="183">42</text>
<text x="102.2" y="180.9">PA8</text>
<text x="102.2" y="184.4">PA9</text>
<text x="143.4" y="180.9">PB8</text>
<text x="143.4" y="184.4">PB9</text>
<text x="152.7" y="183">62</text>
<text x="241.9" y="181.3">1</text>
<text x="241.9" y="184.8">2</text>
<text x="245.4" y="183">SW</text>
<text x="261.1" y="183">BST</text>
<text x="268.9" y="184.8">7</text>
<text x="268.9" y="181.3">8</text>
<text x="36" y="191.8">D-</text>
<text x="41.4" y="190.1">2</text>
<text x="95" y="186.5">43</text>
<text x="95" y="190.1">44</text>
<text x="102.2" y="188">PA10</text>
<text x="102.2" y="191.5">PA11</text>
<text x="141.4" y="188">PB10</text>
<text x="141.4" y="191.5">PB11</text>
<text x="152.7" y="186.5">29</text>
<text x="152.7" y="190.1">30</text>
<text x="241.9" y="188.3">3</text>
<text x="241.9" y="191.8">4</text>
<text x="245.4" y="186.5">EN</text>
<text x="245.4" y="190.1">COMP</text>
<text x="257.5" y="186.1" transform="rotate(-90 257.5 186.1)">GND</text>
<text x="258.9" y="190.1">FREQ</text>
<text x="261.6" y="186.5">VIN</text>
<text x="268.9" y="188.3">6</text>
<text x="34.9" y="195.4">D+</text>
<text x="41.4" y="193.6">3</text>
<text x="41.4" y="197.1">4</text>
<text x="95" y="193.6">45</text>
<text x="95" y="197.1">46</text>
<text x="102.2" y="195">PA12</text>
<text x="141.4" y="195">PB12</text>
<text x="152.7" y="193.6">33</text>
<text x="152.7" y="197.1">34</text>
<text x="245.4" y="193.6">FB</text>
<text x="36.1" y="198.9">ID</text>
<text x="95" y="200.7">49</text>
<text x="102.2" y="198.5">PA13(JTMS-SWDIO)</text>
<text x="102.2" y="202.1">PA14(JTCK-SWCLK)</text>
<text x="141.4" y="198.5">PB13</text>
<text x="141.4" y="202.1">PB14</text>
<text x="152.7" y="200.7">35</text>
<text x="95" y="204.2">50</text>
<text x="102.2" y="205.6">PA15(JTDI)</text>
<text x="141.4" y="205.6">PB15</text>
<text x="152.7" y="204.2">36</text>
<text x="97" y="211.2">8</text>
<text x="97" y="214.8">9</text>
<text x="102.2" y="212.7">PC0</text>
<text x="143.1" y="212.7">PD2</text>
<text x="152.7" y="211.2">54</text>
<text x="95" y="218.3">10</text>
<text x="95" y="221.8">11</text>
<text x="102.2" y="216.2">PC1</text>
<text x="102.2" y="219.7">PC2</text>
<text x="152.7" y="221.8">5</text>
<text x="187.2" y="218.3">1</text>
<text x="190.7" y="220.1">In/Out</text>
<text x="95" y="225.4">24</text>
<text x="102.2" y="223.2">PC3</text>
<text x="102.2" y="226.8">PC4</text>
<text x="116.9" y="226.8">PH1-OSC_OUT(PH1)</text>
<text x="119.9" y="223.2">PH0-OSC_IN(PH0)</text>
<text x="152.7" y="225.4">6</text>
<text x="187.2" y="225.4">3</text>
<text x="190.7" y="227.1">Out/In</text>
<text x="95" y="228.9">25</text>
<text x="95" y="232.4">37</text>
<text x="102.2" y="230.3">PC5</text>
<text x="102.2" y="233.8">PC6</text>
<text x="95" y="235.9">38</text>
<text x="102.2" y="237.3">PC7</text>
<text x="138.4" y="237.3">BOOT0</text>
<text x="152.7" y="235.9">60</text>
<text x="164.4" y="235.9">1</text>
<text x="177" y="235.9">2</text>
<text x="95" y="243">39</text>
<text x="102.2" y="244.4">PC8</text>
<text x="140.8" y="244.4">NRST</text>
<text x="152.7" y="243">7</text>
<text x="164.4" y="243">1</text>
<text x="177" y="243">2</text>
<text x="95" y="246.5">40</text>
<text x="95" y="250">51</text>
<text x="102.2" y="247.9">PC9</text>
<text x="102.2" y="251.5">PC10</text>
<text x="95" y="253.6">52</text>
<text x="95" y="257.1">53</text>
<text x="102.2" y="255">PC11</text>
<text x="137" y="255">VCAP_1</text>
<text x="152.7" y="253.6">31</text>
<text x="152.7" y="257.1">47</text>
<text x="97" y="260.6">2</text>
<text x="102.2" y="262">PC13</text>
<text x="102.2" y="258.5">PC12</text>
<text x="137" y="258.5">VCAP_2</text>
<text x="97" y="264.2">3</text>
<text x="97" y="267.7">4</text>
<text x="102.2" y="265.6">PC14-OSC32_IN(PC14)</text>
<text x="102.2" y="269.1">PC15-OSC32_OUT(PC15)</text>
<text x="478.3" y="271.6" transform="rotate(-90 478.3 271.6)">3</text>
<text x="457.2" y="280">1</text>
<text x="461.7" y="281.4">G</text>
<text x="479.7" y="276.5" transform="rotate(-90 479.7 276.5)">D</text>
<text x="479.7" y="286.7" transform="rotate(-90 479.7 286.7)">S</text>
<text x="478.3" y="291.2" transform="rotate(-90 478.3 291.2)">2</text>
<text x="340.7" y="310.2" transform="rotate(-90 340.7 310.2)">2</text>
<text x="342.5" y="318.3" transform="rotate(-90 342.5 318.3)">SCK</text>
<text x="326.9" y="324.1">4</text>
<text x="326.9" y="327.7">5</text>
<text x="329.8" y="325.5">SDI</text>
<text x="329.8" y="329.1">SDO</text>
<text x="141.1" y="333">1</text>
<text x="146.3" y="334.4">VBAT</text>
<text x="342.1" y="335.8" transform="rotate(-90 342.1 335.8)">CSB</text>
<text x="346" y="335.5" transform="rotate(-90 346 335.5)">INT</text>
<text x="340.7" y="338.7" transform="rotate(-90 340.7 338.7)">6</text>
<text x="344.2" y="339" transform="rotate(-90 344.2 339)">7</text>
<text x="74.3" y="350.6">1</text>
<text x="77.8" y="352.4">IN</text>
<text x="89.6" y="352.4">OUT</text>
<text x="97.8" y="350.6">5</text>
<text x="74.3" y="357.6">3</text>
<text x="77.8" y="359.4">EN</text>
<text x="90.3" y="359.4">BYP</text>
<text x="97.8" y="357.6">4</text>
<text x="243.6" y="354.1">1</text>
<text x="247.1" y="355.9">IN</text>
<text x="258.9" y="355.9">OUT</text>
<text x="267.2" y="354.1">5</text>
<text x="243.6" y="361.2">3</text>
<text x="247.1" y="362.9">EN</text>
<text x="259.6" y="362.9">BYP</text>
<text x="267.2" y="361.2">4</text>
</g>
<g font-size="3.2" fill="#8d2323">
<text x="404" y="170.7">1</text>
<text x="409.2" y="172.1">CLKIN</text>
<text x="436.1" y="172.1">AUX_DA</text>
<text x="452.5" y="170.7">6</text>
<text x="436.7" y="175.6">AUX_CL</text>
<text x="452.5" y="174.2">7</text>
<text x="401.9" y="181.3">23</text>
<text x="401.9" y="184.8">24</text>
<text x="409.2" y="182.7">SCL</text>
<text x="435.9" y="182.7">REGOUT</text>
<text x="452.5" y="181.3">10</text>
<text x="452.5" y="184.8">11</text>
<text x="404" y="188.3">9</text>
<text x="409.2" y="189.7">AD0</text>
<text x="409.2" y="186.2">SDA</text>
<text x="438.5" y="189.7">CPOUT</text>
<text x="438.8" y="186.2">FSYNC</text>
<text x="452.5" y="188.3">20</text>
<text x="401.9" y="195.4">12</text>
<text x="409.2" y="196.8">INT</text>
<text x="442.3" y="196.8">VDD</text>
<text x="452.5" y="195.4">13</text>
<text x="401.9" y="198.9">19</text>
<text x="401.9" y="202.4">21</text>
<text x="409.2" y="200.3">RESV</text>
<text x="409.2" y="203.8">RESV</text>
<text x="436.9" y="200.3">VLOGIC</text>
<text x="442.1" y="203.8">GND</text>
<text x="452.5" y="198.9">8</text>
<text x="452.5" y="202.4">25</text>
<text x="401.9" y="206">22</text>
<text x="409.2" y="207.4">RESV</text>
<text x="442.1" y="207.4">GND</text>
<text x="452.5" y="206">18</text>
<text x="418" y="212.3" transform="rotate(-90 418 212.3)">NC</text>
<text x="421.5" y="212.3" transform="rotate(-90 421.5 212.3)">NC</text>
<text x="425" y="212.3" transform="rotate(-90 425 212.3)">NC</text>
<text x="428.6" y="212.3" transform="rotate(-90 428.6 212.3)">NC</text>
<text x="432.1" y="212.3" transform="rotate(-90 432.1 212.3)">NC</text>
<text x="435.6" y="212.3" transform="rotate(-90 435.6 212.3)">NC</text>
<text x="439.1" y="212.3" transform="rotate(-90 439.1 212.3)">NC</text>
<text x="442.7" y="212.3" transform="rotate(-90 442.7 212.3)">NC</text>
<text x="416.6" y="217.5" transform="rotate(-90 416.6 217.5)">2</text>
<text x="420.1" y="217.5" transform="rotate(-90 420.1 217.5)">3</text>
<text x="423.6" y="217.5" transform="rotate(-90 423.6 217.5)">4</text>
<text x="427.1" y="217.5" transform="rotate(-90 427.1 217.5)">5</text>
<text x="430.7" y="219.5" transform="rotate(-90 430.7 219.5)">14</text>
<text x="434.2" y="219.5" transform="rotate(-90 434.2 219.5)">15</text>
<text x="437.7" y="219.5" transform="rotate(-90 437.7 219.5)">16</text>
<text x="441.3" y="219.5" transform="rotate(-90 441.3 219.5)">17</text>
</g>
<g font-size="3.2">
<text x="30.3" y="176.1" transform="rotate(-90 30.3 176.1)">8</text>
<text x="33.8" y="176.1" transform="rotate(-90 33.8 176.1)">6</text>
<text x="32" y="184.9" transform="rotate(-90 32 184.9)">GND</text>
<text x="35.6" y="184.9" transform="rotate(-90 35.6 184.9)">GND</text>
<text x="268.9" y="191.8">5</text>
<text x="260.2" y="193.6">GND</text>
<text x="32.6" y="202.4">GND</text>
<text x="41.4" y="200.7">5</text>
<text x="30.3" y="215.6" transform="rotate(-90 30.3 215.6)">9</text>
<text x="32" y="212.1" transform="rotate(-90 32 212.1)">GND</text>
<text x="33.8" y="215.6" transform="rotate(-90 33.8 215.6)">7</text>
<text x="35.6" y="212.1" transform="rotate(-90 35.6 212.1)">GND</text>
<text x="187.2" y="221.8">2</text>
<text x="190.7" y="223.6">GND</text>
<text x="326.5" y="320.6">3</text>
<text x="330" y="322.4">VSS</text>
<text x="349.1" y="329.4">VSS</text>
<text x="349.1" y="325.9">VSS</text>
<text x="357.1" y="327.7">8</text>
<text x="357.1" y="324.1">9</text>
<text x="175.6" y="347.1">18</text>
<text x="165.9" y="348.5">VSS</text>
<text x="165.9" y="352">VSS</text>
<text x="175.6" y="350.6">63</text>
<text x="74.3" y="354.1">2</text>
<text x="77.8" y="355.9">GND</text>
<text x="163.8" y="359.1">VSSA</text>
<text x="175.6" y="357.6">12</text>
<text x="243.6" y="357.6">2</text>
<text x="247.1" y="359.4">GND</text>
</g>
<g font-size="3.2" fill="#f00">
<text x="33.3" y="188.3">VCC</text>
<text x="41.4" y="186.5">1</text>
<text x="344.2" y="310.2" transform="rotate(-90 344.2 310.2)">1</text>
<text x="346" y="322.6" transform="rotate(-90 346 322.6)">VDDIO</text>
<text x="348.6" y="321.7">VDD</text>
<text x="357.1" y="320.6">10</text>
<text x="139.1" y="340">19</text>
<text x="146.3" y="341.4">VDD</text>
<text x="139.1" y="343.5">32</text>
<text x="139.1" y="347.1">48</text>
<text x="146.3" y="344.9">VDD</text>
<text x="139.1" y="350.6">64</text>
<text x="146.3" y="348.5">VDD</text>
<text x="146.3" y="352">VDD</text>
<text x="139.1" y="357.6">13</text>
<text x="146.3" y="359.1">VDDA</text>
</g>
</svg>
